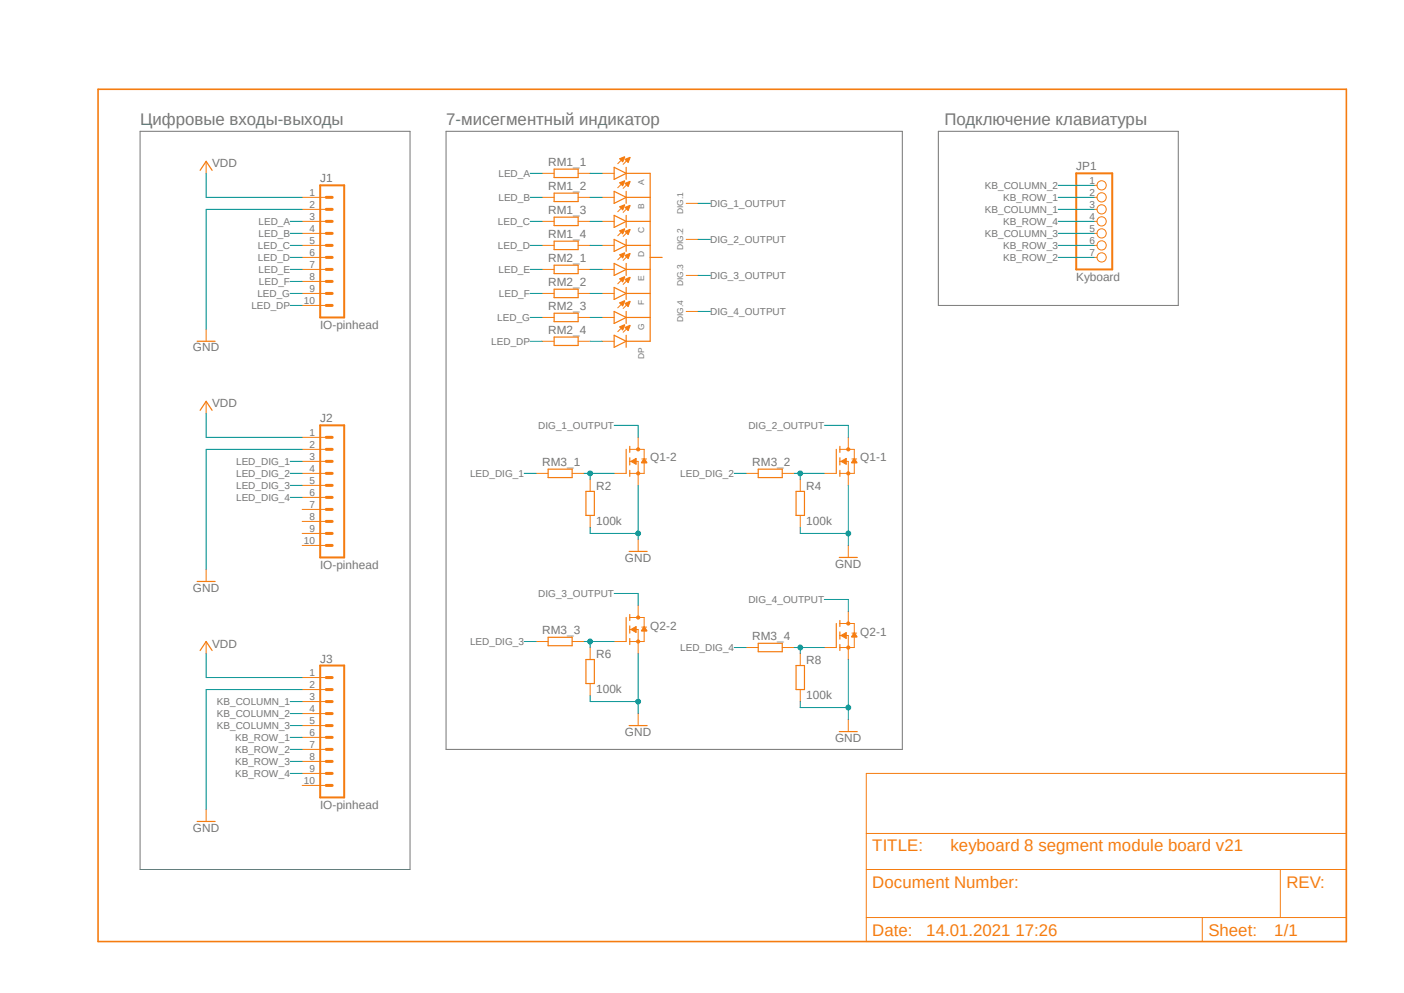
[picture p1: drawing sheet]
<svg xmlns="http://www.w3.org/2000/svg" width="297mm" height="210mm" viewBox="0 0 297 210" stroke-linecap="round" stroke-linejoin="round" font-family="sans-serif">
<path d="M20.2 18.5l265 181.2M285.2 18.5l-265 181.2" fill="none" stroke="#fff" stroke-width=".21"/>
<path d="M29.6 27.8h57.1v156.1h-57.1zM94.4 27.8h96.5v130.7h-96.5zM198.5 27.8h50.8v36.8h-50.8z" fill="none" stroke="#757575" stroke-width=".21"/>
<path d="M20.7 18.9h264.1v180.2h-264.1z" fill="none" stroke="#f57c10" stroke-width=".34"/>
<g fill="none" stroke="#f57c10" stroke-width=".21">
<path d="M43.6 34.1v2.6M114.7 36.7h2.5M122.3 36.7h2.5M127.4 36.7h2.5M132.1 38.3l-1.4 1.4M132.1 33.2l-1.4 1.4M133.2 38.4l-1.4 1.4M133.2 33.4l-1.4 1.4M231.5 39.2h.6M63.9 41.7h5.1M63.9 44.3h5.1M63.9 46.8h5.1"/>
<path d="M63.9 49.4h5.1M63.9 51.9h5.1M63.9 54.4h5.1M63.9 57h5.1M63.9 59.5h5.1M114.7 41.7h2.5M114.7 46.8h2.5M114.7 51.9h2.5M114.7 57h2.5M122.3 41.7h2.5M122.3 46.8h2.5M122.3 51.9h2.5"/>
<path d="M122.3 57h2.5M127.4 41.7h2.5M127.4 46.8h2.5M127.4 51.9h2.5M127.4 57h2.5M132.1 43.4l-1.4 1.4M132.1 48.5l-1.4 1.4M132.1 58.6l-1.4 1.4M132.1 53.6l-1.4 1.3M133.2 43.5l-1.4 1.4M133.2 48.6l-1.4 1.4M133.2 58.8l-1.4 1.4"/>
<path d="M133.2 53.7l-1.4 1.4M145.2 50.6h2.5M145.2 58.3h2.5M145.2 43h2.5M231.5 41.7h.6M231.5 44.3h.6M231.5 46.8h.6M231.5 49.4h.6M231.5 51.9h.6M231.5 54.4h.6M43.6 69.6v2.6M63.9 62.1h5.1"/>
<path d="M63.9 64.6h5.1M114.7 62.1h2.5M114.7 67.1h2.5M114.7 72.2h2.5M122.3 62.1h2.5M122.3 67.1h2.5M122.3 72.2h2.5M127.4 62.1h2.5M127.4 67.1h2.5M127.4 72.2h2.5M132.1 63.7l-1.4 1.4M132.1 68.8l-1.4 1.3"/>
<path d="M133.2 63.8l-1.4 1.4M133.2 68.9l-1.4 1.4M145.2 65.9h2.5M43.6 84.9v2.5M63.9 92.5h5.1M63.9 95h5.1M63.9 97.6h5.1M63.9 100.1h5.1M63.9 102.7h5.1M63.9 105.2h5.1M63.9 107.7h5.1M63.9 110.3h5.1"/>
<path d="M63.9 112.8h5.1M63.9 115.4h5.1M124.8 101.4v2.5M124.8 109v2.5M135 114.1v2.5M169.3 101.4v2.5M169.3 109v2.5M179.5 115.4v2.5M43.6 120.4v2.6M43.6 135.7v2.5M124.8 136.9v2.6M169.3 138.2v2.6"/>
<path d="M63.9 143.3h5.1M63.9 145.8h5.1M63.9 148.4h5.1M63.9 150.9h5.1M63.9 153.5h5.1M63.9 156h5.1M63.9 158.5h5.1M124.8 144.6v2.5M135 150.9v2.6M169.3 145.8v2.6M179.5 152.2v2.5M43.6 171.2v2.5"/>
<path d="M63.9 163.6h5.1M63.9 161h5.1M63.9 166.1h5.1M183.3 163.6h101.5v35.5h-101.5zM183.3 176.3h101.5M183.3 183.9h101.5M183.3 194.1h101.5M254.3 194.1v5M270.8 183.9v10.2"/>
<circle cx="233" cy="39.2" r=".98"/>
<circle cx="233" cy="46.8" r=".98"/>
<circle cx="233" cy="51.9" r=".98"/>
<circle cx="233" cy="41.7" r=".98"/>
<circle cx="233" cy="49.4" r=".98"/>
<circle cx="233" cy="54.4" r=".98"/>
<circle cx="233" cy="44.3" r=".98"/>
</g>
<g fill="none" stroke="#f57c10" stroke-width=".64">
<path d="M69 41.7h1.3M69 44.3h1.3M69 46.8h1.3M69 49.4h1.3M69 51.9h1.3M69 54.4h1.3M69 57h1.3M69 59.5h1.3M69 62.1h1.3M69 64.6h1.3M69 92.5h1.3M69 95h1.3"/>
<path d="M69 97.6h1.3M69 100.1h1.3M69 102.7h1.3M69 105.2h1.3M69 107.7h1.3M69 110.3h1.3M69 112.8h1.3M69 115.4h1.3M69 143.3h1.3M69 145.8h1.3M69 148.4h1.3M69 150.9h1.3"/>
<path d="M69 153.5h1.3M69 156h1.3M69 158.5h1.3M69 161h1.3M69 163.6h1.3M69 166.1h1.3"/>
</g>
<path d="M67.7 39.2h5.1v27.9h-5.1zM227.7 36.7h7.6v20.3h-7.6zM67.7 90h5.1v27.9h-5.1zM67.7 140.8h5.1v27.9h-5.1z" fill="none" stroke="#f57c10" stroke-width=".42"/>
<g fill="none" stroke="#f57c10" stroke-width=".25">
<path d="M42.3 36l1.3-1.9 1.3 1.9M117.2 35.8h5.1v1.7h-5.1zM129.9 35.4l2.6 1.3-2.6 1.2zM132.5 36.7h5v35.5h-5M132.5 35.4v2.5M117.2 40.9h5.1v1.7h-5.1zM117.2 45.9h5.1v1.8h-5.1zM117.2 51h5.1v1.8h-5.1zM117.2 56.1h5.1v1.8h-5.1zM129.9 40.5l2.6 1.2-2.6 1.3zM129.9 45.6l2.6 1.2-2.6 1.3zM129.9 50.6l2.6 1.3-2.6 1.3z"/>
<path d="M129.9 55.7l2.6 1.3-2.6 1.3zM132.5 40.5v2.5M132.5 45.6v2.5M132.5 50.6v2.6M132.5 55.7v2.6M132.5 41.7h5M132.5 46.8h5M132.5 51.9h5M132.5 57h5M137.5 54.4h2.6M41.7 72.2h3.8M117.2 61.2h5.1v1.7h-5.1z"/>
<path d="M117.2 66.3h5.1v1.7h-5.1zM117.2 71.3h5.1v1.8h-5.1zM129.9 60.8l2.6 1.3-2.6 1.2zM129.9 65.9l2.6 1.2-2.6 1.3zM129.9 70.9l2.6 1.3-2.6 1.2zM132.5 60.8v2.5M132.5 65.9v2.5M132.5 70.9v2.5M132.5 62.1h5M132.5 67.1h5M42.3 86.8l1.3-1.9 1.3 1.9M124 103.9h1.7v5.1h-1.7z"/>
<path d="M133.1 116.6h3.8M168.4 103.9h1.8v5.1h-1.8zM177.5 117.9h3.9M41.7 123h3.8M42.3 137.6l1.3-1.9 1.3 1.9M124 139.5h1.7v5.1h-1.7zM133.1 153.5h3.8M168.4 140.8h1.8v5h-1.8zM177.5 154.7h3.9M41.7 173.7h3.8"/>
</g>
<path d="M131.1 38.7l1.1-.4-.5 1z" fill-rule="evenodd" fill="#f57c10"/>
<path d="M131.1 38.7l1.1-.4-.5 1z" fill="none" stroke="#f57c10" stroke-width=".21"/>
<path d="M132.2 38.8l1.1-.4-.4 1.1z" fill-rule="evenodd" fill="#f57c10"/>
<path d="M132.2 38.8l1.1-.4-.4 1.1z" fill="none" stroke="#f57c10" stroke-width=".21"/>
<path d="M131.1 43.7l1.1-.4-.5 1.1z" fill-rule="evenodd" fill="#f57c10"/>
<path d="M131.1 43.7l1.1-.4-.5 1.1z" fill="none" stroke="#f57c10" stroke-width=".21"/>
<path d="M132.2 43.9l1.1-.4-.4 1z" fill-rule="evenodd" fill="#f57c10"/>
<path d="M132.2 43.9l1.1-.4-.4 1z" fill="none" stroke="#f57c10" stroke-width=".21"/>
<path d="M131.1 48.8l1.1-.4-.5 1.1z" fill-rule="evenodd" fill="#f57c10"/>
<path d="M131.1 48.8l1.1-.4-.5 1.1z" fill="none" stroke="#f57c10" stroke-width=".21"/>
<path d="M132.2 48.9l1.1-.3-.4 1z" fill-rule="evenodd" fill="#f57c10"/>
<path d="M132.2 48.9l1.1-.3-.4 1z" fill="none" stroke="#f57c10" stroke-width=".21"/>
<path d="M131.1 59l1.1-.4-.5 1z" fill-rule="evenodd" fill="#f57c10"/>
<path d="M131.1 59l1.1-.4-.5 1z" fill="none" stroke="#f57c10" stroke-width=".21"/>
<path d="M132.2 59.1l1.1-.4-.4 1.1z" fill-rule="evenodd" fill="#f57c10"/>
<path d="M132.2 59.1l1.1-.4-.4 1.1z" fill="none" stroke="#f57c10" stroke-width=".21"/>
<path d="M131.1 64.1l1.1-.4-.5 1z" fill-rule="evenodd" fill="#f57c10"/>
<path d="M131.1 64.1l1.1-.4-.5 1z" fill="none" stroke="#f57c10" stroke-width=".21"/>
<path d="M132.2 64.2l1.1-.4-.4 1.1z" fill-rule="evenodd" fill="#f57c10"/>
<path d="M132.2 64.2l1.1-.4-.4 1.1z" fill="none" stroke="#f57c10" stroke-width=".21"/>
<path d="M131.1 69.1l1.1-.4-.5 1.1z" fill-rule="evenodd" fill="#f57c10"/>
<path d="M131.1 69.1l1.1-.4-.5 1.1z" fill="none" stroke="#f57c10" stroke-width=".21"/>
<path d="M132.2 69.3l1.1-.4-.4 1z" fill-rule="evenodd" fill="#f57c10"/>
<path d="M132.2 69.3l1.1-.4-.4 1z" fill="none" stroke="#f57c10" stroke-width=".21"/>
<path d="M131.1 33.6l1.1-.4-.5 1z" fill-rule="evenodd" fill="#f57c10"/>
<path d="M131.1 33.6l1.1-.4-.5 1z" fill="none" stroke="#f57c10" stroke-width=".21"/>
<path d="M132.2 33.7l1.1-.4-.4 1.1z" fill-rule="evenodd" fill="#f57c10"/>
<path d="M132.2 33.7l1.1-.4-.4 1.1z" fill="none" stroke="#f57c10" stroke-width=".21"/>
<path d="M131.1 53.9l1.1-.4-.5 1.1z" fill-rule="evenodd" fill="#f57c10"/>
<path d="M131.1 53.9l1.1-.4-.5 1.1z" fill="none" stroke="#f57c10" stroke-width=".21"/>
<path d="M132.2 54l1.1-.4-.4 1.1z" fill-rule="evenodd" fill="#f57c10"/>
<path d="M132.2 54l1.1-.4-.4 1.1zM177.7 97.6h1.8v2.5M177.7 95h3v5.1h-3M180.2 97.1h1" fill="none" stroke="#f57c10" stroke-width=".21"/>
<path d="M176.9 95v5.1M177.7 94.4v1.3M177.7 96.8v1.5M177.7 99.5v1.3" fill="none" stroke="#f57c10" stroke-width=".25"/>
<circle cx="179.5" cy="100.1" r=".33" fill="#f57c10"/>
<circle cx="179.5" cy="100.1" r=".33" fill="none" stroke="#f57c10" stroke-width=".21"/>
<circle cx="179.5" cy="95" r=".33" fill="#f57c10"/>
<g fill="none" stroke="#f57c10" stroke-width=".21">
<path d="M179.5 92.5v2.5M174.4 100.1h2.5M179.5 100.1v2.6"/>
<circle cx="179.5" cy="95" r=".33"/>
</g>
<path d="M180.7 96.9l.6 1h-1.1z" fill-rule="evenodd" fill="#f57c10"/>
<path d="M180.7 96.9l.6 1h-1.1z" fill="none" stroke="#f57c10" stroke-width=".21"/>
<path d="M178 97.5l1-.6v1.3z" fill-rule="evenodd" fill="#f57c10"/>
<path d="M133.2 97.6h1.8v2.5M133.2 95h3.1v5.1h-3.1M135.8 97.1h1M178 97.5l1-.6v1.3z" fill="none" stroke="#f57c10" stroke-width=".21"/>
<path d="M132.5 95v5.1M133.2 94.4v1.3M133.2 96.8v1.5M133.2 99.5v1.3" fill="none" stroke="#f57c10" stroke-width=".25"/>
<circle cx="135" cy="100.1" r=".33" fill="#f57c10"/>
<circle cx="135" cy="100.1" r=".33" fill="none" stroke="#f57c10" stroke-width=".21"/>
<circle cx="135" cy="95" r=".33" fill="#f57c10"/>
<g fill="none" stroke="#f57c10" stroke-width=".21">
<path d="M135 92.5v2.5M129.9 100.1h2.6M135 100.1v2.6"/>
<circle cx="135" cy="95" r=".33"/>
</g>
<path d="M136.3 96.9l.5 1h-1.1z" fill-rule="evenodd" fill="#f57c10"/>
<path d="M136.3 96.9l.5 1h-1.1z" fill="none" stroke="#f57c10" stroke-width=".21"/>
<path d="M133.5 97.5l1.1-.6v1.3z" fill-rule="evenodd" fill="#f57c10"/>
<path d="M133.5 97.5l1.1-.6v1.3zM177.7 134.4h1.8v2.5M177.7 131.9h3v5h-3M180.2 133.9h1" fill="none" stroke="#f57c10" stroke-width=".21"/>
<path d="M176.9 131.9v5M177.7 131.2v1.3M177.7 133.6v1.6M177.7 136.3v1.3" fill="none" stroke="#f57c10" stroke-width=".25"/>
<circle cx="179.5" cy="136.9" r=".33" fill="#f57c10"/>
<circle cx="179.5" cy="136.9" r=".33" fill="none" stroke="#f57c10" stroke-width=".21"/>
<circle cx="179.5" cy="131.9" r=".33" fill="#f57c10"/>
<g fill="none" stroke="#f57c10" stroke-width=".21">
<path d="M174.4 136.9h2.5M179.5 129.3v2.6M179.5 136.9v2.6"/>
<circle cx="179.5" cy="131.9" r=".33"/>
</g>
<path d="M180.7 133.8l.6 .9h-1.1z" fill-rule="evenodd" fill="#f57c10"/>
<path d="M180.7 133.8l.6 .9h-1.1z" fill="none" stroke="#f57c10" stroke-width=".21"/>
<path d="M178 134.4l1-.6v1.2z" fill-rule="evenodd" fill="#f57c10"/>
<path d="M133.2 133.1h1.8v2.6M133.2 130.6h3.1v5.1h-3.1M135.8 132.6h1M178 134.4l1-.6v1.2z" fill="none" stroke="#f57c10" stroke-width=".21"/>
<path d="M132.5 130.6v5.1M133.2 130v1.2M133.2 132.4v1.5M133.2 135v1.3" fill="none" stroke="#f57c10" stroke-width=".25"/>
<circle cx="135" cy="135.7" r=".33" fill="#f57c10"/>
<circle cx="135" cy="135.7" r=".33" fill="none" stroke="#f57c10" stroke-width=".21"/>
<circle cx="135" cy="130.6" r=".33" fill="#f57c10"/>
<g fill="none" stroke="#f57c10" stroke-width=".21">
<path d="M129.9 135.7h2.6M135 128.1v2.5M135 135.7v2.5"/>
<circle cx="135" cy="130.6" r=".33"/>
</g>
<path d="M136.3 132.5l.5 1h-1.1z" fill-rule="evenodd" fill="#f57c10"/>
<path d="M136.3 132.5l.5 1h-1.1z" fill="none" stroke="#f57c10" stroke-width=".21"/>
<path d="M133.5 133.1l1.1-.6v1.3z" fill-rule="evenodd" fill="#f57c10"/>
<path d="M113.4 100.1h2.6M121 100.1h2.6M157.9 100.1h2.5M165.5 100.1h2.5M113.4 135.7h2.6M121 135.7h2.6M133.5 133.1l1.1-.6v1.3zM157.9 136.9h2.5M165.5 136.9h2.5" fill="none" stroke="#f57c10" stroke-width=".21"/>
<path d="M116 99.2h5v1.8h-5zM160.4 99.2h5.1v1.8h-5.1zM116 134.8h5v1.8h-5zM160.4 136.1h5.1v1.7h-5.1z" fill="none" stroke="#f57c10" stroke-width=".25"/>
<g fill="none" stroke="#009292" stroke-width=".21">
<path d="M43.6 36.7v5h20.3M112.1 36.7h2.6M61.4 46.8h2.5M61.4 49.4h2.5M61.4 51.9h2.5M61.4 54.4h2.5M61.4 57h2.5M61.4 59.5h2.5M63.9 44.3h-20.3v25.3M112.1 46.8h2.6M112.1 41.7h2.6M112.1 51.9h2.6"/>
<path d="M112.1 57h2.6M61.4 62.1h2.5M112.1 62.1h2.6M112.1 67.1h2.6M43.6 87.4v5.1h20.3M61.4 97.6h2.5M63.9 95h-20.3v25.4M61.4 100.1h2.5M61.4 102.7h2.5M61.4 105.2h2.5M110.9 100.1h2.5M124.8 111.5v1.3h10.2"/>
<path d="M135 102.7v11.4M155.3 100.1h2.6M43.6 138.2v5.1h20.3M110.9 135.7h2.5M155.3 136.9h2.6M63.9 145.8h-20.3v25.4"/>
</g>
<circle cx="135" cy="112.8" r=".51" fill="#009292"/>
<g fill="none" stroke="#009292" stroke-width=".21">
<path d="M169.3 111.5v1.3h10.2M179.5 102.7v12.7"/>
<circle cx="135" cy="112.8" r=".51"/>
</g>
<circle cx="179.4" cy="112.8" r=".51" fill="#009292"/>
<g fill="none" stroke="#009292" stroke-width=".21">
<path d="M135 138.2v12.7M124.8 147.1v1.3h10.2"/>
<circle cx="179.4" cy="112.8" r=".51"/>
</g>
<circle cx="135" cy="148.4" r=".51" fill="#009292"/>
<g fill="none" stroke="#009292" stroke-width=".21">
<path d="M179.5 139.5v12.7M169.3 148.4v1.2h10.2"/>
<circle cx="135" cy="148.4" r=".51"/>
</g>
<circle cx="179.4" cy="149.6" r=".51" fill="#009292"/>
<g fill="none" stroke="#009292" stroke-width=".21">
<path d="M223.9 39.2h7.6M223.9 41.7h7.6M223.9 44.3h7.6M223.9 46.8h7.6M223.9 49.4h7.6M223.9 51.9h7.6M223.9 54.4h7.6M61.4 64.6h2.5M112.1 72.2h2.6M123.6 100.1h6.3M124.8 100.1v1.3M61.4 156h2.5"/>
<path d="M61.4 148.4h2.5M61.4 153.5h2.5M61.4 158.5h2.5M61.4 150.9h2.5M61.4 163.6h2.5M61.4 161h2.5"/>
<circle cx="179.4" cy="149.6" r=".51"/>
</g>
<circle cx="124.8" cy="100.1" r=".51" fill="#009292"/>
<g fill="none" stroke="#009292" stroke-width=".21">
<path d="M124.8 36.7h2.6M124.8 41.7h2.6M124.8 46.8h2.6M124.8 51.9h2.6M124.8 57h2.6M124.8 62.1h2.6M124.8 67.1h2.6M124.8 72.2h2.6M168 100.1h6.4M169.3 100.1v1.3"/>
<circle cx="124.8" cy="100.1" r=".51"/>
</g>
<circle cx="169.3" cy="100.1" r=".51" fill="#009292"/>
<g fill="none" stroke="#009292" stroke-width=".21">
<path d="M147.7 43h2.5M147.7 50.6h2.5M147.7 58.3h2.5M147.7 65.9h2.5M129.9 90h5.1v2.5M174.4 90h5.1v2.5M123.6 135.7h6.3M124.8 135.7v1.2M129.9 125.5h5.1v2.6M174.4 126.8h5.1v2.5"/>
<circle cx="169.3" cy="100.1" r=".51"/>
</g>
<circle cx="124.8" cy="135.7" r=".51" fill="#009292"/>
<g fill="none" stroke="#009292" stroke-width=".21">
<path d="M168 136.9h6.4M169.3 136.9v1.3"/>
<circle cx="124.8" cy="135.7" r=".51"/>
</g>
<circle cx="169.3" cy="136.9" r=".51" fill="#009292"/>
<circle cx="169.3" cy="136.9" r=".51" fill="none" stroke="#009292" stroke-width=".21"/>
<g font-size="3.6" fill="#757575">
<text x="29.6" y="26.5">Цифровые входы-выходы</text>
<text x="94.4" y="26.5">7-мисегментный индикатор</text>
<text x="199.8" y="26.5">Подключение клавиатуры</text>
</g>
<g font-size="3.6" fill="#f57c10">
<text x="184.5" y="180.1">TITLE:</text>
<text x="201" y="180.1">keyboard 8 segment module board v21</text>
<text x="184.5" y="187.7">Document Number:</text>
<text x="272.1" y="187.7">REV:</text>
<text x="184.5" y="197.9">Date:</text>
<text x="196" y="197.9">14.01.2021 17:26</text>
<text x="255.6" y="197.9">Sheet:</text>
<text x="269.6" y="197.9">1/1</text>
</g>
<g font-size="2.5" fill="#757575">
<text x="44.9" y="35.4">VDD</text>
<text x="116" y="35.2">RM1_1</text>
<text x="67.7" y="38.6">J1</text>
<text x="116" y="40.2">RM1_2</text>
<text x="227.7" y="36">JP1</text>
<text x="116" y="45.3">RM1_3</text>
<text x="116" y="50.4">RM1_4</text>
<text x="116" y="55.5">RM2_1</text>
<text x="227.7" y="59.5">Kyboard</text>
<text x="116" y="60.5">RM2_2</text>
<text x="116" y="65.6">RM2_3</text>
<text x="67.7" y="69.7">IO-pinhead</text>
<text x="116" y="70.7">RM2_4</text>
<text x="40.8" y="74.3">GND</text>
<text x="44.9" y="86.1">VDD</text>
<text x="67.7" y="89.3">J2</text>
<text x="114.7" y="98.6">RM3_1</text>
<text x="137.5" y="97.6">Q1-2</text>
<text x="159.1" y="98.6">RM3_2</text>
<text x="182" y="97.6">Q1-1</text>
<text x="126.1" y="103.7">R2</text>
<text x="170.6" y="103.7">R4</text>
<text x="126.1" y="111">100k</text>
<text x="170.6" y="111">100k</text>
<text x="132.2" y="118.8">GND</text>
<text x="40.8" y="125.1">GND</text>
<text x="67.7" y="120.4">IO-pinhead</text>
<text x="176.7" y="120.1">GND</text>
<text x="44.9" y="137">VDD</text>
<text x="114.7" y="134.2">RM3_3</text>
<text x="137.5" y="133.1">Q2-2</text>
<text x="159.1" y="135.4">RM3_4</text>
<text x="182" y="134.4">Q2-1</text>
<text x="67.7" y="140.1">J3</text>
<text x="126.1" y="139.2">R6</text>
<text x="170.6" y="140.5">R8</text>
<text x="126.1" y="146.6">100k</text>
<text x="170.6" y="147.9">100k</text>
<text x="132.2" y="155.6">GND</text>
<text x="176.7" y="156.9">GND</text>
<text x="67.7" y="171.2">IO-pinhead</text>
<text x="40.8" y="175.9">GND</text>
</g>
<g font-size="2.1" fill="#757575">
<text x="65.4" y="41.4">1</text>
<text x="105.5" y="37.4">LED_A</text>
<text x="208.4" y="40">KB_COLUMN_2</text>
<text x="230.5" y="38.8">1</text>
<text x="230.5" y="41.4">2</text>
<text x="54.7" y="47.6">LED_A</text>
<text x="65.4" y="43.9">2</text>
<text x="65.4" y="46.4">3</text>
<text x="105.3" y="47.6">LED_C</text>
<text x="105.5" y="42.5">LED_B</text>
<text x="150.2" y="43.8">DIG_1_OUTPUT</text>
<text x="208.4" y="45">KB_COLUMN_1</text>
<text x="212.2" y="42.5">KB_ROW_1</text>
<text x="212.2" y="47.6">KB_ROW_4</text>
<text x="230.5" y="43.9">3</text>
<text x="230.5" y="46.4">4</text>
<text x="54.6" y="52.7">LED_C</text>
<text x="54.7" y="50.1">LED_B</text>
<text x="65.4" y="49">4</text>
<text x="65.4" y="51.5">5</text>
<text x="105.3" y="52.7">LED_D</text>
<text x="150.2" y="51.4">DIG_2_OUTPUT</text>
<text x="208.4" y="50.1">KB_COLUMN_3</text>
<text x="212.2" y="52.7">KB_ROW_3</text>
<text x="230.5" y="49">5</text>
<text x="230.5" y="51.5">6</text>
<text x="54.6" y="55.2">LED_D</text>
<text x="54.7" y="57.7">LED_E</text>
<text x="65.4" y="54.1">6</text>
<text x="65.4" y="56.6">7</text>
<text x="65.4" y="59.1">8</text>
<text x="105.5" y="57.7">LED_E</text>
<text x="150.2" y="59">DIG_3_OUTPUT</text>
<text x="212.2" y="55.2">KB_ROW_2</text>
<text x="230.5" y="54.1">7</text>
<text x="53.2" y="65.4">LED_DP</text>
<text x="54.4" y="62.8">LED_G</text>
<text x="54.8" y="60.3">LED_F</text>
<text x="64.3" y="64.2">10</text>
<text x="65.4" y="61.7">9</text>
<text x="105.5" y="62.8">LED_F</text>
<text x="105.2" y="67.9">LED_G</text>
<text x="150.2" y="66.6">DIG_4_OUTPUT</text>
<text x="103.9" y="72.9">LED_DP</text>
<text x="65.4" y="92.2">1</text>
<text x="65.4" y="94.7">2</text>
<text x="113.9" y="90.7">DIG_1_OUTPUT</text>
<text x="158.3" y="90.7">DIG_2_OUTPUT</text>
<text x="50" y="98.3">LED_DIG_1</text>
<text x="50" y="100.9">LED_DIG_2</text>
<text x="65.4" y="97.2">3</text>
<text x="65.4" y="99.8">4</text>
<text x="99.4" y="100.9">LED_DIG_1</text>
<text x="143.9" y="100.9">LED_DIG_2</text>
<text x="50" y="103.4">LED_DIG_3</text>
<text x="50" y="106">LED_DIG_4</text>
<text x="65.4" y="102.3">5</text>
<text x="65.4" y="104.9">6</text>
<text x="65.4" y="107.4">7</text>
<text x="65.4" y="109.9">8</text>
<text x="65.4" y="112.5">9</text>
<text x="64.3" y="115">10</text>
<text x="113.9" y="126.3">DIG_3_OUTPUT</text>
<text x="158.3" y="127.6">DIG_4_OUTPUT</text>
<text x="99.4" y="136.4">LED_DIG_3</text>
<text x="143.9" y="137.7">LED_DIG_4</text>
<text x="65.4" y="142.9">1</text>
<text x="45.9" y="149.1">KB_COLUMN_1</text>
<text x="65.4" y="145.5">2</text>
<text x="65.4" y="148">3</text>
<text x="45.9" y="154.2">KB_COLUMN_3</text>
<text x="45.9" y="151.7">KB_COLUMN_2</text>
<text x="65.4" y="150.5">4</text>
<text x="65.4" y="153.1">5</text>
<text x="65.4" y="155.6">6</text>
<text x="49.7" y="156.8">KB_ROW_1</text>
<text x="49.7" y="161.8">KB_ROW_3</text>
<text x="49.7" y="159.3">KB_ROW_2</text>
<text x="65.4" y="158.2">7</text>
<text x="65.4" y="160.7">8</text>
<text x="49.7" y="164.3">KB_ROW_4</text>
<text x="64.3" y="165.8">10</text>
<text x="65.4" y="163.2">9</text>
</g>
<g font-size="1.8" fill="#757575">
<text x="136.3" y="39.1" transform="rotate(-90 136.3 39.1)">A</text>
<text x="136.3" y="44.2" transform="rotate(-90 136.3 44.2)">B</text>
<text x="144.5" y="45.3" transform="rotate(-90 144.5 45.3)">DIG.1</text>
<text x="136.3" y="49.4" transform="rotate(-90 136.3 49.4)">C</text>
<text x="144.5" y="53" transform="rotate(-90 144.5 53)">DIG.2</text>
<text x="136.3" y="59.4" transform="rotate(-90 136.3 59.4)">E</text>
<text x="136.3" y="54.4" transform="rotate(-90 136.3 54.4)">D</text>
<text x="136.3" y="64.4" transform="rotate(-90 136.3 64.4)">F</text>
<text x="144.5" y="60.6" transform="rotate(-90 144.5 60.6)">DIG.3</text>
<text x="136.3" y="69.8" transform="rotate(-90 136.3 69.8)">G</text>
<text x="144.5" y="68.2" transform="rotate(-90 144.5 68.2)">DIG.4</text>
<text x="136.3" y="75.9" transform="rotate(-90 136.3 75.9)">DP</text>
</g>
</svg>
